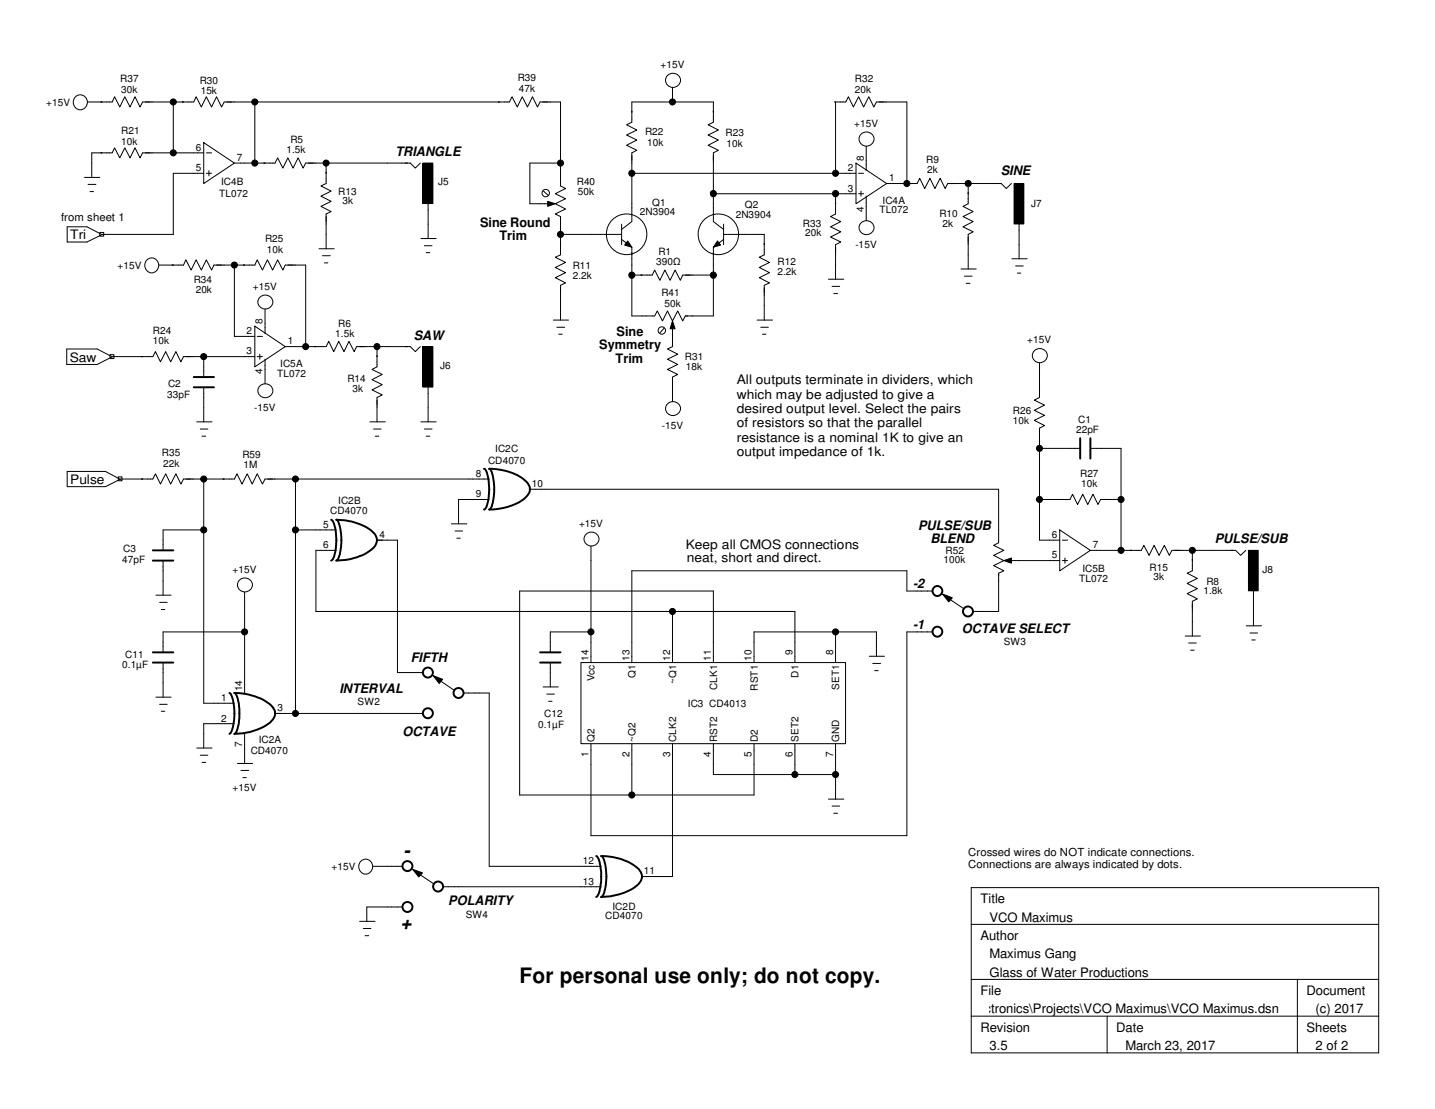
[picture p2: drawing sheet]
<svg xmlns="http://www.w3.org/2000/svg" width="279mm" height="216mm" viewBox="0 0 279 216" stroke-linecap="round" stroke-linejoin="round" font-family="sans-serif">
<g fill="none" stroke="#000" stroke-width=".19">
<path d="M14.8 18.7a1.4 1.4 0 0 1 1.9 .4 1.4 1.4 0 0 1-.2 1.9 1.4 1.4 0 0 1-2-.2 1.54 1.54 0 0 1 .3-2.1zM17.1 19.9h4.7l.5-1.1 1 2 1-2 1 2 1-2 1 2 .5-.9h9.9l.5-1.1 1 2 1-2 1 2 1-2 .9 2 .5-.9h55.6l.5-1.1 1 2 1-2 1 2 1-2 .9 2 .6-.9h3.9v16.3l1 .5-2 1 2 1-2 1 2 1-2 1 1 .5v7.4l-1 .5 2 1-2 1 2 1-2 1 2 1-1 .4v6.8M33.7 19.9v9.9M49.6 19.9v11.8M130.9 17.1v2.8M162.5 19.9h2.2l.5-1.1 1 2 1-2 .9 2 1.1-2 .9 2 .5-.9h6v15.8M162.7 19.9v13.8M16.5 34.5h2.9M17.1 35.9h1.6M17.5 37.3h.7M39.7 29.8h-11.9l-.5 .9-1-1.9-1 1.9-1-1.9-1 1.9-1-1.9-.5 1h-3.9v4.7M39.7 27.8l5.9 3.9-5.9 4z"/>
<path d="M39.7 33.7h-6v11.9h-13.8M40.2 33.7h1M40.2 29.8h1M40.7 33.2v1M45.6 31.7h8l.5-1 1 2 .9-2 1.1 2 .9-2 1 2 .5-1h20.4l1 1 .9-1M63.5 31.7v4l-1 .5 2 1-2 1 2 1-2 1 2 1-1 .5v6.7M82.3 31.7h2v7.9h-2zM83.4 39.7v6.7M105.8 37.2l1 .9M106.6 39.2l1.5 .5-1.5 .5zM109.1 31.7h-5.9v8h3.9M123 33.7h43.7"/>
<path d="M138.9 37.7h27.8M162.7 37.7v4l-1 .5 2 .9-2 1.1 2 .9-2 1 2 1-1 .5v6.8M166.7 31.7l5.9 4-5.9 4zM167.2 33.7h.9M167.2 37.7h.9M167.6 37.2v1M168.7 28.5v4.7M168.7 38.2v4.8M172.6 35.7h6l.5-1 .9 2 1.1-2 .9 2 1-2 1 2 .5-1h10.4l1 1 1-1M188.5 35.7v4l-1 .5 2 1-2 1 2 .9-2 1.1 2 .9-1 .5v6.8M197.4 35.7h1.9v7.9h-1.9zM13.1 44.2h3.8l3 1.5-3 1.4h-3.8z"/>
<path d="M19.4 45.3h.8v.7h-.8zM28.7 50.5a1.4 1.4 0 0 1 2.2 1.2 1.4 1.4 0 0 1-2.2 1.1 1.54 1.54 0 0 1 0-2.3zM30.9 51.6h4.8l.5-1 1 2 1-2 1 2 1-2 1 2 .5-1h7.9l.5-1 1 2 1-2 1 2 1-2 1 2 .4-1h4v15.9M45.6 51.6v13.9h4M50.5 58a1.4 1.4 0 0 1 2.4 .1 1.4 1.4 0 0 1-1.3 2.1 1.36 1.36 0 0 1-1.2-.8 1.36 1.36 0 0 1 .1-1.4zM62.1 48.4h3M62.8 49.8h1.5M63.2 51.2h.6M82 46.4h2.9M82.6 47.8h1.5M83 49.2h.7M109.1 45.6h11.9"/>
<path d="M121 46.6l2 1.5v13.4h4.5l.5-1 1 2 1-2 .9 2 1.1-2 .9 2 .5-1h5.5v-13.4l2-1.5M121 44.7l2-1.6v-13.3l1-.5-2-1 2-1-2-1 2-1-2-1 1-.5v-3.9h15.9v3.9l-1 .5 2 1-2 1 2 1-2 1 2 1-1 .5v13.3l2 1.6M121 43.6v4M122.2 46.9l.8 1.2-1.4-.4zM123 53.6h4l.5-1 1 2 1-2 1 2 .9-2 1.1 2 .4-1h6M139.7 46.9l.6 .8-1.4 .4zM140.9 45.6h7.9v4l-1 .5 2 1-2 1 2 1-2 1 2 1-1 .4v6.8M140.9 43.6v4M161.3 54.4h3M162 55.8h1.5M162.3 57.1h.8M167.5 43.5a1.4 1.4 0 0 1 2.4 .1 1.4 1.4 0 0 1-1.2 2.1 1.36 1.36 0 0 1-1.3-.7 1.36 1.36 0 0 1 .1-1.5z"/>
<path d="M187.1 52.4h3M187.8 53.8h1.5M188.1 55.2h.7M197 50.4h3M197.7 51.8h1.5M198.1 53.2h.7M198.4 43.6v6.8M13 67.9h5.9l2.9 1.6-2.9 1.5h-5.9zM21.4 69h.8v.8h-.8zM21.8 69.4h8l.5-.9 .9 1.9 1.1-1.9 .9 1.9 1-1.9 1 1.9 .5-1h13.9M39.7 69.4v4M39.7 75.4v6.7"/>
<path d="M49.6 63.5l5.9 4-5.9 3.9zM50.1 69.4h1M50.1 65.5h1M50.5 75.3a1.4 1.4 0 0 1 2.4 .1 1.4 1.4 0 0 1-1.3 2 1.36 1.36 0 0 1-1.2-.7 1.36 1.36 0 0 1 .1-1.4zM50.6 69v.9M51.6 60.2v4.8M51.6 69.9v4.8M55.5 67.5h8l.5-1 1 2 1-2 1 2 .9-2 1.1 2 .4-1h10.5l1 1 .9-1M73.4 67.5v3.9l-1 .5 2 1-2 1 2 1-2 1 2 1-1 .5v4.7M82.3 67.5h2v7.9h-2zM83.4 75.4v6.7M107.7 62.3h3"/>
<path d="M108.4 63.7h1.5M108.8 65.1h.7M129.3 63.9l-.8 .9M129.9 78.7a1.4 1.4 0 0 1 2.4 .1 1.4 1.4 0 0 1-1.3 2.1 1.36 1.36 0 0 1-1.2-.7 1.36 1.36 0 0 1 .1-1.5zM130.9 62.5l.5 1.5h-.9zM130.9 63.5v4l-.9 .4 2 1.1-2 .9 2 1.1-2 .9 2 1-1.1 .5v4.8M147.4 62.3h3M148.1 63.7h1.5M148.5 65.1h.6M202.4 70.7v6.7l-1 .5 2 1-2 1 2 1-2 .9 2 1-1 .6v21.8h3.9M13.1 91.8h7.4l2.9 1.5-2.9 1.4h-7.4zM23 92.8h.7v.8h-.7z"/>
<path d="M23.4 93.3h6.4l.5-1.1 .9 2 1.1-2 .9 2 1-2 1 2 .5-.9h9.9l.5-1.1 1 2 1-2 1 2 1-2 1 2 .5-.9h43.6M38.3 82.1h3M39 83.5h1.5M39.3 84.9h.7M39.7 93.3v43.6h5.9M57.5 93.3v45.6M72 82.1h3M72.7 83.5h1.5M73.1 84.9h.6M82 82.1h2.9M82.6 83.5h1.5M83 84.9h.7"/>
<path d="M95.2 97.2h-5.9v4.8M103.2 95.2h91.2v10.5l-.9 .5 2 .9-2 1 2 1-2 1 2 1-1.1 .5v7.4h-4.9M202.4 97.2h5.9l.5-1 1 2 1-2 1 2 1-2 1 2 .5-1h4M202.4 87.3h7.9M212.3 87.3h6v19.8M30.4 115.9h2.9M31.1 117.3h1.5M31.4 118.7h.7M31.7 109.1v6.8M39.7 103.2h-8v3.9M46.5 113.1a1.4 1.4 0 0 1 2.4 .1 1.4 1.4 0 0 1-1.2 2 1.36 1.36 0 0 1-1.3-.7 1.36 1.36 0 0 1 .1-1.4zM47.6 115.3v19.6"/>
<path d="M57.5 103.2h8M65.5 107.1h-4v11.9h93.3v10M73.4 105.2h4v25.7h4.9M87.9 102h3M88.6 103.4h1.5M88.9 104.8h.7M114 104.1a1.4 1.4 0 0 1 2.4 .1 1.4 1.4 0 0 1-1.3 2.1 1.36 1.36 0 0 1-1.2-.7 1.36 1.36 0 0 1 .1-1.5zM115.1 106.3v22.7M130.9 119v10M181.6 115.1h-5v-4h-53.6v17.9M183.5 115.7l1.9 .7-.7 .8zM183.7 115.9l4 2.6"/>
<path d="M195.5 109.1l1.4-.5v1zM196.4 109.1h9.9M206.3 103.2l6 3.9-6 4zM206.8 109.1h1.1M206.8 105.2h1.1M207.3 108.6v1M212.3 107.1h9.9l.5-.9 1 1.9 1-1.9 1 1.9 1-1.9 1 1.9 .5-1h12.4l1 1 1-1M232.2 107.1v4l-1.1 .5 2 1-2 1 2 1-2 1 2 1-.9 .5v6.7M243.1 107.1h1.9v7.9h-1.9zM244.1 115.1v6.7M30.4 135.7h2.9M31.1 137.1h1.5"/>
<path d="M31.4 138.5h.7M31.7 129v6.7M47.6 123h-15.9v4M53.6 138.9h28.7M84.3 131.5l1.9 .7-.7 .9zM84.5 131.7l4 2.7M90.3 134.9h4.9v33.8h21.9M105.7 133.7h3M106.5 135.1h1.4M106.8 136.5h.7M107.1 129v4.7M113.1 129h51.5v15.8h-51.5z"/>
<path d="M115.1 123h-8v4M138.9 129v-13.9h-37.7v39.7h45.6v-10M162.7 123v6M169.2 127.8h3M169.9 129.2h1.5M170.3 130.6h.7M170.6 127.8v-4.8h-23.8v6M181.6 123h-5v39.7h-61.5v-17.9M230.8 123.8h2.9M231.4 125.2h1.5M231.8 126.6h.7M242.7 121.8h2.9"/>
<path d="M243.4 123.2h1.5M243.7 124.6h.7M38.3 145.6h3M39 147h1.5M39.3 148.4h.7M45.6 140.9h-5.9v4.7M46.2 148.6h3M46.9 150h1.5M47.3 151.4h.7M47.6 142.9v5.7M123 144.8v10M130.9 144.8v25.8h-5.9"/>
<path d="M138.9 144.8v6h23.8M154.8 144.8v6M161.3 155.6h3M162 156.9h1.5M162.3 158.3h.8M162.7 144.8v10.8M70 179.4h3M70.4 167.5a1.4 1.4 0 0 1 2.2 1.2 1.4 1.4 0 0 1-2.2 1.2 1.54 1.54 0 0 1 0-2.4zM72.6 168.7h5.8M78.4 176.6h-7v2.8M80.3 169.2l2 .7-.8 .8zM80.6 169.5l3.9 2.6"/>
<path d="M86.3 172.6h30.8M189.1 172.8h79.3v32.2h-79.3zM189.1 180h79.3M70.7 180.8h1.5M71.1 182.2h.7M189.1 190.7h79.3M189.1 197.8h79.3M215.6 197.8v7.2M252.6 190.7v14.3"/>
<circle cx="33.7" cy="19.8" r=".59"/>
<circle cx="49.6" cy="19.8" r=".59"/>
<circle cx="130.9" cy="19.8" r=".59"/>
<circle cx="131.1" cy="15.7" r="1.42"/>
<circle cx="33.7" cy="29.8" r=".59"/>
<circle cx="49.6" cy="31.7" r=".59"/>
<circle cx="63.5" cy="31.7" r=".59"/>
<circle cx="106.3" cy="37.6" r=".72"/>
<circle cx="109.1" cy="31.7" r=".59"/>
<circle cx="123" cy="33.7" r=".59"/>
<circle cx="138.9" cy="37.7" r=".6"/>
<circle cx="162.7" cy="37.7" r=".6"/>
<circle cx="162.7" cy="33.7" r=".59"/>
<circle cx="168.8" cy="27.1" r="1.42"/>
<circle cx="176.6" cy="35.7" r=".59"/>
<circle cx="188.5" cy="35.7" r=".59"/>
<circle cx="45.6" cy="51.6" r=".59"/>
<circle cx="109.1" cy="45.6" r=".59"/>
<circle cx="122" cy="45.6" r="4"/>
<circle cx="123" cy="53.6" r=".6"/>
<circle cx="138.9" cy="53.6" r=".6"/>
<circle cx="139.9" cy="45.6" r="4"/>
<circle cx="39.7" cy="69.4" r=".59"/>
<circle cx="59.5" cy="67.5" r=".59"/>
<circle cx="73.4" cy="67.5" r=".59"/>
<circle cx="128.9" cy="64.3" r=".72"/>
<circle cx="202.5" cy="69.3" r="1.42"/>
<circle cx="39.7" cy="93.3" r=".59"/>
<circle cx="57.5" cy="93.3" r=".59"/>
<circle cx="202.4" cy="87.3" r=".59"/>
<circle cx="202.4" cy="97.2" r=".59"/>
<circle cx="218.3" cy="97.2" r=".59"/>
<circle cx="39.7" cy="103.2" r=".59"/>
<circle cx="57.5" cy="103.2" r=".59"/>
<circle cx="130.9" cy="119" r=".59"/>
<circle cx="218.3" cy="107.1" r=".59"/>
<circle cx="232.2" cy="107.1" r=".59"/>
<circle cx="47.6" cy="123" r=".59"/>
<circle cx="57.5" cy="138.9" r=".59"/>
<circle cx="115.1" cy="123" r=".59"/>
<circle cx="162.7" cy="123" r=".59"/>
<circle cx="123" cy="154.8" r=".59"/>
<circle cx="154.8" cy="150.8" r=".59"/>
<circle cx="162.7" cy="150.8" r=".59"/>
</g>
<g fill="#000">
<path d="M82.3 31.7h2v7.9h-2zM106.6 39.2l1.5 .5-1.5 .5zM197.4 35.7h1.9v7.9h-1.9zM122.2 46.9l.8 1.2-1.4-.4zM139.7 46.9l.6 .8-1.4 .4zM82.3 67.5h2v7.9h-2zM130.9 62.5l.5 1.5h-.9zM183.5 115.7l1.9 .7-.7 .8zM195.5 109.1l1.4-.5v1zM243.1 107.1h1.9v7.9h-1.9zM84.3 131.5l1.9 .7-.7 .9zM80.3 169.2l2 .7-.8 .8z"/>
<circle cx="33.7" cy="19.8" r=".59"/>
<circle cx="49.6" cy="19.8" r=".59"/>
<circle cx="130.9" cy="19.8" r=".59"/>
<circle cx="33.7" cy="29.8" r=".59"/>
<circle cx="49.6" cy="31.7" r=".59"/>
<circle cx="63.5" cy="31.7" r=".59"/>
<circle cx="109.1" cy="31.7" r=".59"/>
<circle cx="123" cy="33.7" r=".59"/>
<circle cx="138.9" cy="37.7" r=".6"/>
<circle cx="162.7" cy="37.7" r=".6"/>
<circle cx="162.7" cy="33.7" r=".59"/>
<circle cx="176.6" cy="35.7" r=".59"/>
<circle cx="188.5" cy="35.7" r=".59"/>
<circle cx="45.6" cy="51.6" r=".59"/>
<circle cx="109.1" cy="45.6" r=".59"/>
<circle cx="123" cy="53.6" r=".6"/>
<circle cx="138.9" cy="53.6" r=".6"/>
<circle cx="39.7" cy="69.4" r=".59"/>
<circle cx="59.5" cy="67.5" r=".59"/>
<circle cx="73.4" cy="67.5" r=".59"/>
<circle cx="39.7" cy="93.3" r=".59"/>
<circle cx="57.5" cy="93.3" r=".59"/>
<circle cx="202.4" cy="87.3" r=".59"/>
<circle cx="202.4" cy="97.2" r=".59"/>
<circle cx="218.3" cy="97.2" r=".59"/>
<circle cx="39.7" cy="103.2" r=".59"/>
<circle cx="57.5" cy="103.2" r=".59"/>
<circle cx="130.9" cy="119" r=".59"/>
<circle cx="218.3" cy="107.1" r=".59"/>
<circle cx="232.2" cy="107.1" r=".59"/>
<circle cx="47.6" cy="123" r=".59"/>
<circle cx="57.5" cy="138.9" r=".59"/>
<circle cx="115.1" cy="123" r=".59"/>
<circle cx="162.7" cy="123" r=".59"/>
<circle cx="123" cy="154.8" r=".59"/>
<circle cx="154.8" cy="150.8" r=".59"/>
<circle cx="162.7" cy="150.8" r=".59"/>
</g>
<g fill="none" stroke="#000" stroke-width=".38">
<path d="M37.7 73.4h4M37.7 75.4h4M94.2 91.3h.1a5 5 0 0 1 .9 3.4 7.5 7.5 0 0 1-.8 4.4l-.2 .1M95.2 91.3a10.1 10.1 0 0 1 7.5 2.8 1.94 1.94 0 0 1-.5 2.9 11.3 11.3 0 0 1-7 2.2h.1a4.9 4.9 0 0 0 .9-3.1 7.9 7.9 0 0 0-.8-4.8zM210.3 85.3v4M212.3 85.3v4M29.8 107.1h3.9M29.8 109.1h3.9M64.5 101.2a3.5 3.5 0 0 1 .9 2.8 8.3 8.3 0 0 1-.8 5.1h-.1M65.5 101.2a10.6 10.6 0 0 1 7.5 2.8 2.13 2.13 0 0 1-.9 3.1 11.3 11.3 0 0 1-6.6 2 3.3 3.3 0 0 0 .9-2.5 8.7 8.7 0 0 0-.8-5.3zM29.8 127h3.9M29.8 129h3.9"/>
<path d="M44.7 134.9a3.3 3.3 0 0 1 .9 2.5 8.7 8.7 0 0 1-.8 5.4l-.1 .1M45.6 134.9a10.6 10.6 0 0 1 7.5 2.8 1.97 1.97 0 0 1-.5 2.9 12 12 0 0 1-7 2.3l.1-.1a4.9 4.9 0 0 0 .9-3v-1.8a4.9 4.9 0 0 0-.9-3.1zM105.2 127h3.9M105.2 129h3.9M116.1 166.7a2.06 2.06 0 0 1 .7 1.7l.3 1.4v1.7a4.9 4.9 0 0 1-.9 3.1h-.1M117.1 166.7a10.4 10.4 0 0 1 7.4 2.8 1.97 1.97 0 0 1-.5 2.9 11.7 11.7 0 0 1-6.9 2.2 5 5 0 0 0 .9-3.4 7.8 7.8 0 0 0-.8-4.5z"/>
<circle cx="182.5" cy="115" r=".96"/>
<circle cx="188.5" cy="119" r=".97"/>
<circle cx="83.3" cy="138.8" r=".97"/>
<circle cx="83.3" cy="130.9" r=".97"/>
<circle cx="89.3" cy="134.9" r=".97"/>
<circle cx="182.5" cy="123" r=".96"/>
<circle cx="79.3" cy="176.6" r=".97"/>
<circle cx="79.3" cy="168.6" r=".97"/>
<circle cx="85.3" cy="172.6" r=".97"/>
</g>
<text font-size="4.1" x="101.2" y="191.3">For personal use only; do not copy.</text>
<g font-size="3.8">
<text x="78.6" y="166.8">-</text>
<text x="78" y="180.9">+</text>
</g>
<g font-size="2.5">
<text x="77" y="30.4">TRIANGLE</text>
<text x="194.9" y="34.2">SINE</text>
<text x="13.7" y="46.6">Tri</text>
<text x="93.5" y="44.2">Sine Round</text>
<text x="97.2" y="46.8">Trim</text>
<text x="120.1" y="65.5">Sine</text>
<text x="13.6" y="70.4">Saw</text>
<text x="80.6" y="66.1">SAW</text>
<text x="116.7" y="67.9">Symmetry</text>
<text x="119.8" y="70.7">Trim</text>
<text x="143.5" y="74.8">All outputs terminate in dividers, which</text>
<text x="143.5" y="77.6">which may be adjusted to give a</text>
<text x="143.5" y="80.4">desired output level. Select the pairs</text>
<text x="143.5" y="83.2">of resistors so that the parallel</text>
<text x="143.5" y="86">resistance is a nominal 1K to give an</text>
<text x="143.5" y="88.7">output impedance of 1k.</text>
<text x="13.7" y="94.2">Pulse</text>
<text x="133.5" y="107">Keep all CMOS connections</text>
<text x="178.8" y="103.2">PULSE/SUB</text>
<text x="181.1" y="105.6">BLEND</text>
<text x="236.5" y="105.8">PULSE/SUB</text>
<text x="133.7" y="109.4">neat, short and direct.</text>
<text x="177.8" y="114.5">-2</text>
<text x="177.8" y="122.5">-1</text>
<text x="187.3" y="123.3">OCTAVE SELECT</text>
<text x="80" y="128.8">FIFTH</text>
<text x="66.1" y="135">INTERVAL</text>
<text x="78.4" y="143.3">OCTAVE</text>
<text x="87.3" y="176.2">POLARITY</text>
<text x="190.9" y="175.9">Title</text>
<text x="192.7" y="179.4">VCO Maximus</text>
<text x="190.9" y="183">Author</text>
<text x="192.7" y="186.6">Maximus Gang</text>
<text x="192.7" y="190.1">Glass of Water Productions</text>
<text x="122.5" y="197.3">C:\Documents and Settings\Studs Kreitzer\My Documents\Electronics\Projects\VCO Maximus\VCO Maximus.dsn</text>
<text x="190.9" y="193.7">File</text>
<text x="254.4" y="193.7">Document</text>
<text x="256.2" y="197.3">(c) 2017</text>
<text x="190.9" y="200.8">Revision</text>
<text x="217.3" y="200.8">Date</text>
<text x="254.4" y="200.8">Sheets</text>
<text x="192.7" y="204.4">3.5</text>
<text x="219.1" y="204.4">March 23, 2017</text>
<text x="256.2" y="204.4">2 of 2</text>
</g>
<g font-size="2.2">
<text x="11.9" y="43">from sheet 1</text>
<text x="188.5" y="166.6">Crossed wires do NOT indicate connections.</text>
<text x="188.5" y="169">Connections are always indicated by dots.</text>
</g>
<g font-size="1.9">
<text x="23.4" y="16">R37</text>
<text x="38.9" y="16.3">R30</text>
<text x="100.8" y="15.8">R39</text>
<text x="101" y="17.8">47k</text>
<text x="128.6" y="13.3">+15V</text>
<text x="166.5" y="16">R32</text>
<text x="9" y="20.6">+15V</text>
<text x="23.6" y="18">30k</text>
<text x="39.1" y="18.2">15k</text>
<text x="166.5" y="18">20k</text>
<text x="23.6" y="26.2">R21</text>
<text x="23.6" y="28.2">10k</text>
<text x="38.1" y="29.3">6</text>
<text x="55.8" y="29.7">1.5k</text>
<text x="56.6" y="27.8">R5</text>
<text x="125.6" y="26.4">R22</text>
<text x="126" y="28.4">10k</text>
<text x="141.3" y="26.5">R23</text>
<text x="141.5" y="28.5">10k</text>
<text x="166.3" y="24.7">+15V</text>
<text x="38.1" y="33.3">5</text>
<text x="46.1" y="31.3">7</text>
<text x="165.1" y="33.3">2</text>
<text x="168.2" y="31.4" transform="rotate(-90 168.2 31.4)">8</text>
<text x="173.1" y="35.3">1</text>
<text x="180.3" y="31.7">R9</text>
<text x="180.6" y="33.7">2k</text>
<text x="42.7" y="38.3">TL072</text>
<text x="43.1" y="36.1">IC4B</text>
<text x="65.9" y="37.9">R13</text>
<text x="66.7" y="39.7">3k</text>
<text x="85.3" y="36.1">J5</text>
<text x="112.3" y="36.1">R40</text>
<text x="112.5" y="37.9">50k</text>
<text x="124.6" y="41.8">2N3904</text>
<text x="127" y="40">Q1</text>
<text x="145" y="40.5">Q2</text>
<text x="165.1" y="37.3">3</text>
<text x="168.2" y="41.2" transform="rotate(-90 168.2 41.2)">4</text>
<text x="171.2" y="41.4">TL072</text>
<text x="171.8" y="39.7">IC4A</text>
<text x="200.8" y="40.3">J7</text>
<text x="51.6" y="47.2">R25</text>
<text x="143.3" y="42.4">2N3904</text>
<text x="156.3" y="44.2">R33</text>
<text x="156.8" y="46">20k</text>
<text x="182.9" y="42.2">R10</text>
<text x="183.5" y="44.2">2k</text>
<text x="22.9" y="52.3">+15V</text>
<text x="52" y="49.2">10k</text>
<text x="111.5" y="52.4">R11</text>
<text x="127.8" y="51.6">390Ω</text>
<text x="128.2" y="49.6">R1</text>
<text x="151.4" y="51.6">R12</text>
<text x="151.4" y="53.6">2.2k</text>
<text x="166.5" y="48.3">-15V</text>
<text x="37.7" y="55.1">R34</text>
<text x="38.1" y="57.1">20k</text>
<text x="49.2" y="56.4">+15V</text>
<text x="111.5" y="54.4">2.2k</text>
<text x="128.8" y="57.7">R41</text>
<text x="129.4" y="59.7">50k</text>
<text x="29.8" y="65.1">R24</text>
<text x="48" y="65.1">2</text>
<text x="51.1" y="63.1" transform="rotate(-90 51.1 63.1)">8</text>
<text x="65.3" y="65.7">1.5k</text>
<text x="65.9" y="63.7">R6</text>
<text x="29.8" y="67.1">10k</text>
<text x="48" y="69">3</text>
<text x="54.6" y="71.4">IC5A</text>
<text x="56" y="67.1">1</text>
<text x="85.7" y="71.8">J6</text>
<text x="133.3" y="70">R31</text>
<text x="200" y="66.8">+15V</text>
<text x="32.6" y="77.6">33pF</text>
<text x="32.7" y="75.4">C2</text>
<text x="51.1" y="72.9" transform="rotate(-90 51.1 72.9)">4</text>
<text x="54" y="73.4">TL072</text>
<text x="67.6" y="74.4">R14</text>
<text x="68.7" y="76.4">3k</text>
<text x="133.5" y="72">18k</text>
<text x="49.5" y="80">-15V</text>
<text x="128.9" y="83.5">-15V</text>
<text x="197.2" y="80.5">R26</text>
<text x="197.2" y="82.5">10k</text>
<text x="209.9" y="82.3">C1</text>
<text x="31.5" y="88.9">R35</text>
<text x="47.2" y="89.1">R59</text>
<text x="96.4" y="88.1">IC2C</text>
<text x="209.5" y="84.3">22pF</text>
<text x="31.7" y="90.8">22k</text>
<text x="47.4" y="91.1">1M</text>
<text x="92.7" y="92.8">8</text>
<text x="95" y="90.3">CD4070</text>
<text x="103.5" y="94.8">10</text>
<text x="210.3" y="92.8">R27</text>
<text x="210.5" y="94.8">10k</text>
<text x="64.3" y="100.2">CD4070</text>
<text x="65.9" y="98.2">IC2B</text>
<text x="92.7" y="96.8">9</text>
<text x="24" y="107.5">C3</text>
<text x="62.9" y="102.7">5</text>
<text x="62.9" y="106.7">6</text>
<text x="73.9" y="104.7">4</text>
<text x="112.7" y="102.6">+15V</text>
<text x="184.1" y="107.9">R52</text>
<text x="204.8" y="104.7">6</text>
<text x="212.8" y="106.7">7</text>
<text x="23.8" y="109.7">47pF</text>
<text x="45.3" y="111.5">+15V</text>
<text x="183.7" y="109.7">100k</text>
<text x="204.8" y="108.7">5</text>
<text x="210.1" y="113.3">TL072</text>
<text x="210.7" y="111.3">IC5B</text>
<text x="223.8" y="111.1">R15</text>
<text x="224.6" y="112.9">3k</text>
<text x="234.9" y="113.9">R8</text>
<text x="245.8" y="111.5">J8</text>
<text x="234.3" y="115.7">1.8k</text>
<text x="195.5" y="125.6">SW3</text>
<text x="23.8" y="130.1">0.1µF</text>
<text x="24.4" y="128.1">C11</text>
<text x="114.6" y="128.6" transform="rotate(-90 114.6 128.6)">14</text>
<text x="122.6" y="128.6" transform="rotate(-90 122.6 128.6)">13</text>
<text x="130.5" y="128.6" transform="rotate(-90 130.5 128.6)">12</text>
<text x="138.4" y="128.6" transform="rotate(-90 138.4 128.6)">11</text>
<text x="146.3" y="128.6" transform="rotate(-90 146.3 128.6)">10</text>
<text x="154.3" y="127.5" transform="rotate(-90 154.3 127.5)">9</text>
<text x="155.4" y="131.9" transform="rotate(-90 155.4 131.9)">D1</text>
<text x="162.2" y="127.5" transform="rotate(-90 162.2 127.5)">8</text>
<text x="43.1" y="136.5">1</text>
<text x="47.2" y="134.6" transform="rotate(-90 47.2 134.6)">14</text>
<text x="69.6" y="137.3">SW2</text>
<text x="115.8" y="132.7" transform="rotate(-90 115.8 132.7)">Vcc</text>
<text x="123.7" y="132" transform="rotate(-90 123.7 132)">Q1</text>
<text x="131.7" y="133.2" transform="rotate(-90 131.7 133.2)">~Q1</text>
<text x="133.9" y="137.7">IC3 CD4013</text>
<text x="139.6" y="134.3" transform="rotate(-90 139.6 134.3)">CLK1</text>
<text x="147.5" y="134.5" transform="rotate(-90 147.5 134.5)">RST1</text>
<text x="163.4" y="134.3" transform="rotate(-90 163.4 134.3)">SET1</text>
<text x="43.1" y="140.5">2</text>
<text x="54.1" y="138.5">3</text>
<text x="104.8" y="141.6">0.1µF</text>
<text x="106" y="139.7">C12</text>
<text x="47.2" y="145.5" transform="rotate(-90 47.2 145.5)">7</text>
<text x="48.8" y="146.8">CD4070</text>
<text x="50.4" y="144.6">IC2A</text>
<text x="114.6" y="147.4" transform="rotate(-90 114.6 147.4)">1</text>
<text x="115.8" y="144.4" transform="rotate(-90 115.8 144.4)">Q2</text>
<text x="122.6" y="147.4" transform="rotate(-90 122.6 147.4)">2</text>
<text x="123.7" y="144.4" transform="rotate(-90 123.7 144.4)">~Q2</text>
<text x="130.5" y="147.4" transform="rotate(-90 130.5 147.4)">3</text>
<text x="131.7" y="144.4" transform="rotate(-90 131.7 144.4)">CLK2</text>
<text x="138.4" y="147.4" transform="rotate(-90 138.4 147.4)">4</text>
<text x="139.6" y="144.4" transform="rotate(-90 139.6 144.4)">RST2</text>
<text x="146.3" y="147.4" transform="rotate(-90 146.3 147.4)">5</text>
<text x="147.5" y="144.4" transform="rotate(-90 147.5 144.4)">D2</text>
<text x="154.3" y="147.4" transform="rotate(-90 154.3 147.4)">6</text>
<text x="155.4" y="144.4" transform="rotate(-90 155.4 144.4)">SET2</text>
<text x="162.2" y="147.4" transform="rotate(-90 162.2 147.4)">7</text>
<text x="163.4" y="144.4" transform="rotate(-90 163.4 144.4)">GND</text>
<text x="45.3" y="153.9">+15V</text>
<text x="64.6" y="169.4">+15V</text>
<text x="113.5" y="168.2">12</text>
<text x="113.5" y="172.2">13</text>
<text x="125.3" y="170.2">11</text>
<text x="90.7" y="178.7">SW4</text>
<text x="117.9" y="178.9">CD4070</text>
<text x="119.3" y="177.2">IC2D</text>
</g>
</svg>
